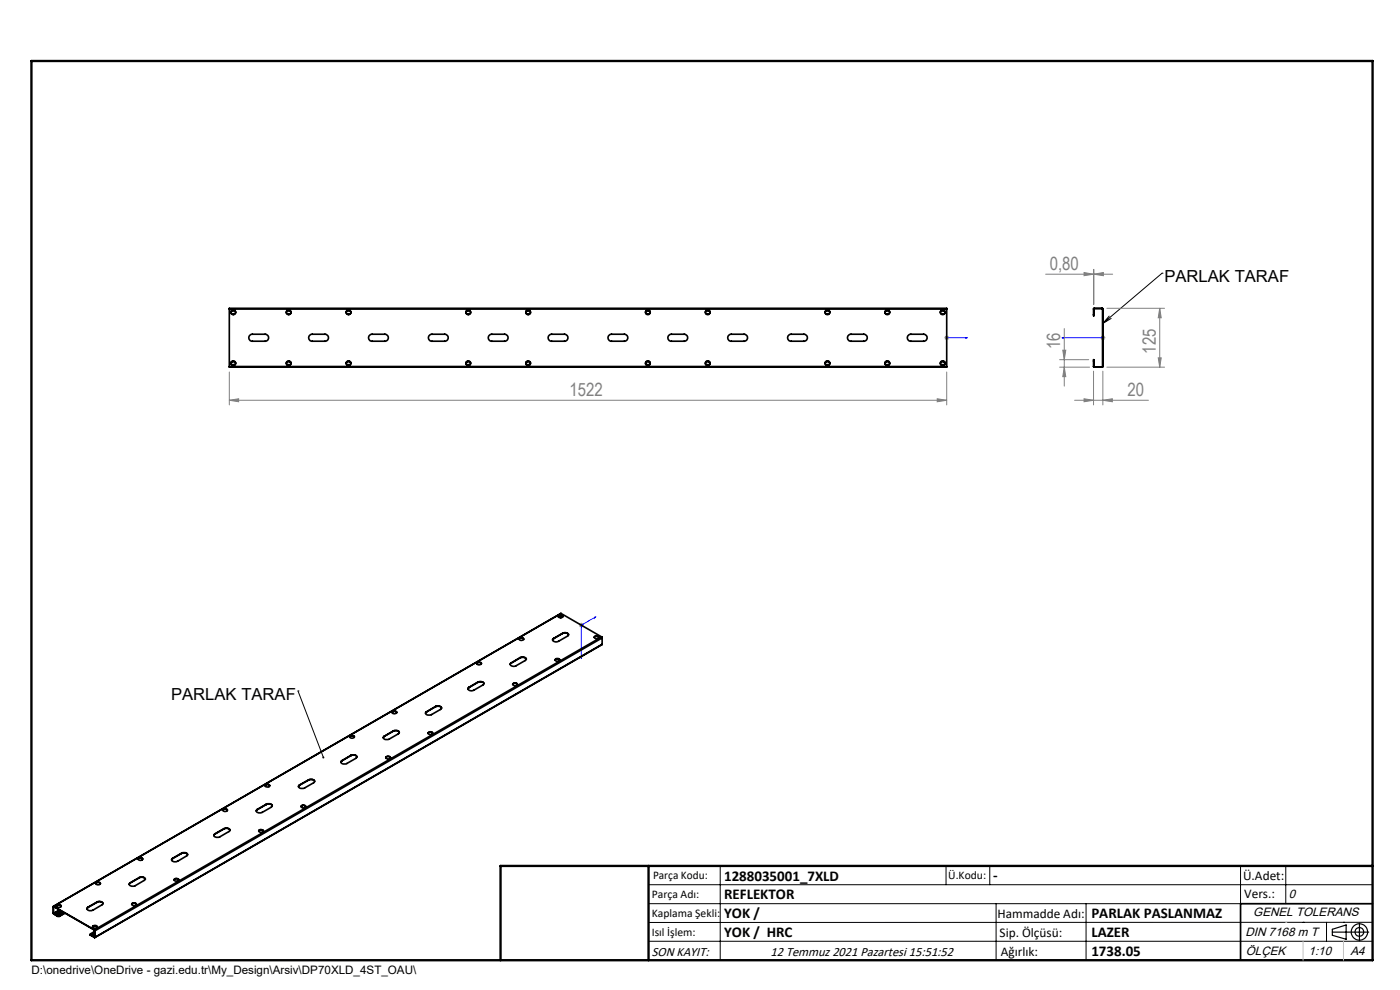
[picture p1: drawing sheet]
<svg xmlns="http://www.w3.org/2000/svg" width="297mm" height="210mm" viewBox="0 0 297 210" stroke-linecap="round" stroke-linejoin="round" font-family="sans-serif">
<g fill="none" stroke="#000" stroke-width=".25">
<path d="M282.6 197.7h7.8M282.6 197.1l3-.9v3l-3-.8zM288.4 195.8v3.8M106.2 203.7h185"/>
<circle cx="288.4" cy="197.7" r="1.74"/>
<circle cx="288.4" cy="197.7" r=".93"/>
</g>
<path d="M200.7 71.6h.2zM200.8 71.6h.1M200.8 71.6h4.4M205.2 71.6h-.4h.4M225.3 71.6h.4h-.4M225.3 71.6h8.7M233.9 71.6h.2zM234 71.6h.1M123.3 139.4l.1-.1-.1 .4zM126.1 130.9l.3-.1-.3 .3zM126.4 130.8l-3.1 1.8v7.1" fill="none" stroke="#00f" stroke-width=".21"/>
<g fill="none" stroke="#808080" stroke-width=".21">
<path d="M221.8 58.2h14.2M230 57.8l2 .4-2 .3zM232 57.1v7.4M232.1 58.2l2-.4v.7zM232.1 57.1v7.4M48.6 78.9v7M200.3 71.6h1M200.5 71.3l.7 .7M200.8 71.1v1M200.8 78.9v7M201.2 71.3l-.7 .7M224.8 76.3h6.2"/>
<path d="M224.8 77.9h6.3M225.5 74.3h.6l-.3 2zM225.8 77.9l.3 2h-.6zM225.8 69.7v12.2M232 78.7v7.2M233.5 71.6h1M233.6 71.3l.7 .7M234 71.1v1M234 78.7v7.2M234.3 71.3l-.7 .7M234.8 77.9h12.3M234.8 65.4h12.3"/>
<path d="M245.7 75.9h.6l-.3 2zM246 65.4v12.5M246 65.4l.3 2h-.6zM48.6 84.9l2-.3v.6zM48.6 84.9h152.2M198.8 84.6l2 .3-2 .3zM228 84.9h15.6M230 84.6l2 .3-2 .3zM234 84.9l2-.3v.6zM122.8 132.6h1M123 132.2l.7 .8M123.3 132.1v1"/>
<path d="M123.7 132.2l-.7 .8"/>
</g>
<g fill="none" stroke="#000" stroke-width=".21">
<path d="M246.5 58h.1M246.5 58l-12.5 10.6M235.3 67.1l-1.3 1.5M235.7 67.5l-1.7 1.1M63.2 146.6h.1M63.2 146.6l5.4 14.1M137.6 187.7h153.6M137.6 191.7h153.6M137.6 199.7h153.6M152.8 183.7v20M200.7 183.7v4M210 183.7v4"/>
<path d="M211.3 191.7v12M230.4 191.7v12M263.2 183.7v20M272.8 183.7v8M276.4 195.6h.1M281.4 195.6v4.1M285 195.6h.1M291.2 195.6l-153.6 .1"/>
</g>
<path d="M291.2 191.7h-28v12" fill="none" stroke="#000" stroke-width=".35"/>
<path d="M6.7 12.9h284.5v190.8h-284.5zM137.6 183.7v20M291.2 183.7h-185v20" fill="none" stroke="#000" stroke-width=".5"/>
<path d="M276.4 199.7v4M285 199.7v4" fill="none" stroke="#c0c0c0" stroke-width=".21"/>
<path d="M272.8 195.6h.1" fill="none" stroke="#c0c0c0" stroke-width=".25"/>
<path d="M68.4 160.5h.3a.2 .2 0 0 1 .1 .1 .2 .2 0 0 1-.1 .3l-.1-.2 .1 .2a.22 .22 0 0 1-.3-.1 .22 .22 0 0 1 0-.3z" fill="#000"/>
<g fill="#00f">
<path d="M204.8 71.6h.4zM200.7 71.6h.2z"/>
<path d="M126.1 130.9v.2l.3-.3zM123.3 139.4v.3l.1-.4z"/>
<path d="M233.9 71.6h.2zM225.3 71.6h.4z"/>
</g>
<g fill="#808080">
<path d="M232.1 58.2l2-.4v.7zM230 57.8l2 .4-2 .3z"/>
<path d="M48.6 84.9l2-.3v.6zM198.8 84.6l2 .3-2 .3z"/>
<path d="M234 84.9l2-.3v.6zM230 84.6l2 .3-2 .3z"/>
<path d="M225.5 74.3h.6l-.3 2zM225.8 77.9l.3 2h-.6z"/>
<path d="M245.7 75.9h.6l-.3 2zM246 65.4l.3 2h-.6z"/>
</g>
<g fill="none" stroke="#000" stroke-width=".35">
<path d="M48.6 77.7v.2h152.2v-.2M48.6 65.5v-.1h152.2v.1M48.6 65.5v12.2M48.6 65.5h152.2M48.6 77.7h152.2M49.1 66l.6-.1a.32 .32 0 0 1 .3 .3 .32 .32 0 0 1-.3 .4l-.6-.1zM49.1 76.8l.6-.1a.32 .32 0 0 1 .3 .3 .32 .32 0 0 1-.3 .4l-.6-.1zM53.1 71.1l.3-.2h2.8a.74 .74 0 0 1 .8 .7 .74 .74 0 0 1-.8 .8h-2.6a.73 .73 0 0 1-.8-.5 .73 .73 0 0 1 .3-.8zM60.8 66.1l.6-.2a.32 .32 0 0 1 .3 .3 .32 .32 0 0 1-.3 .4l-.5-.1zM60.9 76.8l.5-.1a.32 .32 0 0 1 .3 .3 .32 .32 0 0 1-.3 .4l-.6-.2zM65.8 71.1l.3-.2h2.8a.74 .74 0 0 1 .8 .7 .74 .74 0 0 1-.8 .8h-2.6a.73 .73 0 0 1-.8-.5 .73 .73 0 0 1 .3-.8zM73.5 66.1l.6-.2a.32 .32 0 0 1 .3 .3 .32 .32 0 0 1-.3 .4l-.5-.1z"/>
<path d="M73.6 76.8l.5-.1a.32 .32 0 0 1 .3 .3 .32 .32 0 0 1-.3 .4l-.6-.2zM78.5 71.1l.3-.2h2.8a.74 .74 0 0 1 .8 .7 .74 .74 0 0 1-.8 .8h-2.6a.73 .73 0 0 1-.8-.5 .73 .73 0 0 1 .3-.8zM91.2 71.1l.3-.2h2.8a.74 .74 0 0 1 .8 .7 .74 .74 0 0 1-.8 .8h-2.6a.73 .73 0 0 1-.8-.5 .73 .73 0 0 1 .3-.8zM98.9 66.1l.6-.2a.32 .32 0 0 1 .3 .3 .32 .32 0 0 1-.3 .4l-.5-.1zM99 76.8l.5-.1a.32 .32 0 0 1 .3 .3 .32 .32 0 0 1-.3 .4l-.6-.2zM103.9 71.1l.3-.2h2.8a.74 .74 0 0 1 .8 .7 .74 .74 0 0 1-.8 .8h-2.6a.73 .73 0 0 1-.8-.5 .73 .73 0 0 1 .3-.8zM111.6 66.1l.6-.2a.32 .32 0 0 1 .3 .3 .32 .32 0 0 1-.3 .4l-.5-.1zM111.7 76.8l.5-.1a.32 .32 0 0 1 .3 .3 .32 .32 0 0 1-.3 .4l-.6-.2zM116.5 71.2l.4-.3h2.8a.74 .74 0 0 1 .8 .7 .74 .74 0 0 1-.8 .8h-2.6a.73 .73 0 0 1-.7-.4 .73 .73 0 0 1 .1-.8zM129.2 71.2l.4-.3h2.8a.74 .74 0 0 1 .8 .7 .74 .74 0 0 1-.8 .8h-2.6a.73 .73 0 0 1-.7-.4 .73 .73 0 0 1 .1-.8zM137 66.1l.6-.2a.32 .32 0 0 1 .3 .3 .32 .32 0 0 1-.3 .4l-.5-.1zM137.1 76.8l.5-.1a.32 .32 0 0 1 .3 .3 .32 .32 0 0 1-.3 .4l-.6-.2z"/>
<path d="M141.9 71.2l.4-.3h2.8a.74 .74 0 0 1 .8 .7 .74 .74 0 0 1-.8 .8h-2.6a.73 .73 0 0 1-.7-.4 .73 .73 0 0 1 .1-.8zM149.7 66.1l.6-.2a.32 .32 0 0 1 .3 .3 .32 .32 0 0 1-.3 .4l-.5-.1zM149.8 76.8l.5-.1a.32 .32 0 0 1 .3 .3 .32 .32 0 0 1-.3 .4l-.6-.2zM154.6 71.2l.4-.3h2.8a.74 .74 0 0 1 .8 .7 .74 .74 0 0 1-.8 .8h-2.6a.73 .73 0 0 1-.7-.4 .73 .73 0 0 1 .1-.8zM167.3 71.2l.4-.3h2.8a.74 .74 0 0 1 .8 .7 .74 .74 0 0 1-.8 .8h-2.6a.73 .73 0 0 1-.7-.4 .73 .73 0 0 1 .1-.8zM175.2 66l.5-.1a.32 .32 0 0 1 .3 .3 .32 .32 0 0 1-.3 .4l-.5-.1zM175.2 76.8l.5-.1a.32 .32 0 0 1 .3 .3 .32 .32 0 0 1-.3 .4l-.5-.1zM180 71.2l.4-.3h2.8a.74 .74 0 0 1 .8 .7 .74 .74 0 0 1-.8 .8h-2.6a.73 .73 0 0 1-.7-.4 .73 .73 0 0 1 .1-.8zM187.9 66l.5-.1a.32 .32 0 0 1 .3 .3 .32 .32 0 0 1-.3 .4l-.5-.1zM187.9 76.8l.5-.1a.32 .32 0 0 1 .3 .3 .32 .32 0 0 1-.3 .4l-.5-.1zM192.7 71.2l.4-.3h2.8a.74 .74 0 0 1 .8 .7 .74 .74 0 0 1-.8 .8h-2.6a.73 .73 0 0 1-.7-.4 .73 .73 0 0 1 .1-.8zM199.6 66l.6-.1a.32 .32 0 0 1 .3 .3 .32 .32 0 0 1-.3 .4l-.6-.1z"/>
<path d="M199.6 76.8l.6-.1a.32 .32 0 0 1 .3 .3 .32 .32 0 0 1-.3 .4l-.6-.1zM200.8 65.5v12.2M232 66.7v.3l.1-.3M232 76.6v-.3l.1 .3M232 77.7l.1 .2M232 65.5h.1M232 77.7h.1M232 66.7h.1M232 65.5v1.2M232 76.6v1.1M232 76.6h.1M232.1 77.7v.1"/>
<path d="M232.1 65.5v1.2M232.1 76.6v1.1M232.1 65.4l-.1 .1M232.1 65.5h.1M232.1 77.9h1.7M232.1 65.4h1.7M232.1 65.4v.1M232.1 77.8v.1M232.1 65.5h1.7M232.1 77.8h1.7M233.8 65.5h.1M233.8 65.4l.2 .1"/>
<path d="M233.8 65.4v.1M233.8 77.8v.1M233.9 77.7l-.1 .1M233.9 65.5h.1M233.9 77.7h.1M233.9 65.5v12.2M234 77.7l-.2 .2M234 65.5v12.2M110.1 135.6l.1-.1a.59 .59 0 0 1 .9 .1M110.2 135.4a.45 .45 0 0 1 .6-.1 .45 .45 0 0 1 .2 .4 .49 .49 0 0 1-.5 .2 .49 .49 0 0 1-.3-.5zM110.3 139.5a.78 .78 0 0 1 1.3 .4l-2.1 1.3a.74 .74 0 0 1-.8 .2 .74 .74 0 0 1-.4-.7l.1-.1M110.3 139.6l.2-.1a.89 .89 0 0 1 1.2 .3"/>
<path d="M110.3 139.5l-1.9 1.1M110.3 139.5v.1M110.3 139.6l-1.9 1.1M117.4 135.5l-.2 .2M117.4 135.4v.1M117.8 139.9l.1-.2a.41 .41 0 0 1 .6 0 .41 .41 0 0 1 .1 .5 .47 .47 0 0 1-.5 .1 .47 .47 0 0 1-.3-.4zM118.4 130.8l.3-.2a.54 .54 0 0 1 .7 .2M118.5 130.6l.2-.1a.44 .44 0 0 1 .4 0 .44 .44 0 0 1 .3 .4 .57 .57 0 0 1-1-.2zM119 130.6v.4M119 130.1l-107.7 62.2M119 130.1l-107.6 62.2M119 130.1l8.6 5"/>
<path d="M119.3 134.3a.74 .74 0 0 1 1.3 .5l-2.1 1.2a.74 .74 0 0 1-.8 .2 .74 .74 0 0 1-.4-.6l.1-.2M119.3 134.4a.91 .91 0 0 1 1.3 .2M119.3 134.3l-1.9 1.1M119.3 134.3v.1M119.3 134.4l-1.9 1.1M126 135.2a.62 .62 0 0 1 1 0M126.1 135.1l.2-.2a.44 .44 0 0 1 .5 0 .44 .44 0 0 1 .2 .4 .53 .53 0 0 1-.5 .2 .53 .53 0 0 1-.4-.4zM127.6 135.1l.1 .2M127.6 135.1l-107.6 62.1M127.7 136.7l-107.6 62.2M127.7 135.3l-107.6 62.1M127.7 135.3v1.4"/>
<path d="M127.7 136.7l-107.6 62.1M74.2 156.3a.57 .57 0 0 1 1 0M74.3 156.1l.1-.1a.47 .47 0 0 1 .7 .4 .48 .48 0 0 1-.5 .2 .48 .48 0 0 1-.3-.4zM81.5 156.2l-.2 .3M81.5 156.2h.1M83.2 151.2a.57 .57 0 0 1 1 0M83.2 151a.53 .53 0 0 1 .6-.2 .53 .53 0 0 1 .3 .4 .51 .51 0 0 1-.5 .2 .51 .51 0 0 1-.4-.4zM83.4 155h.1a.73 .73 0 0 1 1.2 .5l-2.3 1.3a.69 .69 0 0 1-1-.5l.1-.1M83.4 155.1l.1-.1a.86 .86 0 0 1 1.2 .4M83.4 155l-1.9 1.2M83.4 155.1l-1.9 1.1M83.4 155v.1"/>
<path d="M90.5 151l-.2 .3M90.5 151h.1M90.8 155.6a.57 .57 0 0 1 1 0M90.9 155.4l.1-.1a.43 .43 0 0 1 .5-.1 .43 .43 0 0 1 .3 .5l-.3 .1a.39 .39 0 0 1-.4 0 .39 .39 0 0 1-.2-.4zM92.4 149.9a.74 .74 0 0 1 1.2 .4l-2.2 1.4a.73 .73 0 0 1-1.1-.6l.2-.1M92.4 149.9h.1a.9 .9 0 0 1 1.2 .3M92.4 149.9l-1.9 1.1M92.4 149.9h.1M99.5 145.9l-.2 .2M99.5 145.8v.1M101.1 140.7l.3-.2a.44 .44 0 0 1 .5 0 .44 .44 0 0 1 .2 .4 .56 .56 0 0 1-1-.2zM101.1 140.8a.57 .57 0 0 1 1 0"/>
<path d="M101.4 144.7a.76 .76 0 0 1 1.2 .4l-2.1 1.3a.72 .72 0 0 1-.7 .2 .72 .72 0 0 1-.5-.7l.2-.1M101.4 144.7h.1a.84 .84 0 0 1 1.2 .3M101.4 144.7l-1.9 1.1M101.4 144.7h.1M101.4 144.7l-1.9 1.2M108.4 140.7l-.2 .2M108.4 140.6v.1M108.8 145.2a.57 .57 0 0 1 .9 0M108.8 145.1l.2-.2a.39 .39 0 0 1 .5-.1 .39 .39 0 0 1 .1 .6 .49 .49 0 0 1-.8-.3zM117.8 140a.57 .57 0 0 1 .9 0M45.6 176.9l-.2 .3M45.6 176.9h.1"/>
<path d="M47.2 171.9l.1-.1a.67 .67 0 0 1 1 .1M47.3 171.7a.5 .5 0 0 1 .5-.2 .5 .5 0 0 1 .4 .5 .53 .53 0 0 1-.5 .1 .53 .53 0 0 1-.4-.4zM47.5 175.8l.1-.1a.73 .73 0 0 1 1.2 .5l-2.3 1.3a.73 .73 0 0 1-1.1-.4l.2-.2M47.5 175.9a.93 .93 0 0 1 1.3 .2M47.5 175.9l-1.9 1M47.5 175.8l-1.9 1.1M47.5 175.8v.1M54.6 171.8l-.2 .2M54.6 171.7v.1M54.9 176.3v-.1a.65 .65 0 0 1 1 .1M55 176.1l.1-.1a.47 .47 0 0 1 .7 .3 .55 .55 0 0 1-.9-.1zM56.2 166.7l.1-.1a.64 .64 0 0 1 .9 .1"/>
<path d="M56.3 166.5a.53 .53 0 0 1 .9 .2l-.2 .2a.47 .47 0 0 1-.7-.3zM56.5 170.6l.1-.1a.71 .71 0 0 1 1.1 .6l-2.2 1.3a.71 .71 0 0 1-1.1-.5l.2-.2M56.5 170.7l.1-.1a.84 .84 0 0 1 1.1 .3M56.5 170.6l-1.9 1.1M56.5 170.7l-1.9 1.1M56.5 170.6v.1M63.5 166.6l-.2 .3M63.5 166.5v.1M63.9 171.1a.65 .65 0 0 1 1 0M63.9 170.9a.56 .56 0 0 1 .9 .3 .49 .49 0 0 1-.5 .2 .49 .49 0 0 1-.4-.5zM65.5 165.4h.1a.73 .73 0 0 1 1.1 .5l-2.2 1.3a.73 .73 0 0 1-1.1-.5l.1-.2M65.5 165.5l.1-.1a.86 .86 0 0 1 1.1 .4"/>
<path d="M65.5 165.4l-2 1.1M65.5 165.4v.1M65.5 165.5l-2 1.1M72.5 161.4l-.2 .3M72.5 161.4h.1M74.4 160.2h.2a.69 .69 0 0 1 1.1 .5l-2.3 1.3a.71 .71 0 0 1-1-.5l.1-.1M74.4 160.3l.2-.1a.8 .8 0 0 1 1.1 .4M74.4 160.3l-1.9 1.1M74.4 160.2l-1.9 1.2M74.4 160.2v.1M81.8 160.6a.49 .49 0 0 1 .6-.2 .49 .49 0 0 1 .4 .5 .56 .56 0 0 1-1-.3zM81.8 160.8a.57 .57 0 0 1 1 0"/>
<path d="M11.3 193.7l.1 .2M11.3 192.3l.1 .1M11.3 192.3v1.4M11.3 193.7h.1M11.4 193.7v.1M11.4 192.4v1.3M11.4 192.3h-.1M11.4 192.3v.1M11.4 192.3l8.6 4.9M11.4 192.3l8.6 5M11.4 192.3h.1M11.4 193.8v.1"/>
<path d="M11.4 193.8l.8 .5M11.4 193.9l.8 .5M12 192.2v-.1a.63 .63 0 0 1 1 .1M12.1 192a.5 .5 0 0 1 .5-.1 .5 .5 0 0 1 .3 .4l-.2 .1a.39 .39 0 0 1-.5 .1 .39 .39 0 0 1-.1-.5zM12.1 193.8v.1M12.1 193.7v.1M12.2 194.3h.4M12.2 194.4h.4M12.2 194.3v.1M12.4 193.6a.26 .26 0 0 1 .3-.1 .26 .26 0 0 1 .1 .3l-.5 .2-.2-.1v-.2M12.4 193.6h.3l.2 .1M12.4 193.6l-.3 .1"/>
<path d="M12.4 193.6h.1M12.4 193.6l-.3 .2M12.6 193l-1.2 .7M12.6 194.3v.1M12.7 193.1l-1.3 .7M13.7 193.7l-1.1 .6M13.8 193.7l-1.2 .7M18.7 192.5l-.2 .3M18.7 192.4v.1M19.1 198.2l.1 .2M19.2 198.4l.8 .5M19.2 198.3v.1"/>
<path d="M19.2 198.3l.8 .5M19.6 196.6a.65 .65 0 0 1 1 0M19.7 196.5l.1-.1a.43 .43 0 0 1 .5-.1 .43 .43 0 0 1 .2 .5h-.1a.44 .44 0 0 1-.5 .1 .44 .44 0 0 1-.2-.4zM19.8 198.1l-.1 .2 .4 .1M19.8 198.2l-.1 .1M19.8 198.1v.1M20 197.2l.1 .2M20 197.3l.1 .1M20 197.2v.1M20 198l-.2 .1M20.1 198.8h-.1M20.1 197.6l-.9 .5v.2"/>
<path d="M20.1 197.4l-.1 1.5M20.1 197.4h.1M20.1 198.8h.1M20.1 197.9l-.1 .1M20.1 198l-.3 .2M20.1 198.8l-.1 .1M20.1 197.4v1.4M20.3 187.4h.1a.64 .64 0 0 1 .9 0M20.4 187.3a.48 .48 0 0 1 .5-.2 .48 .48 0 0 1 .3 .4 .51 .51 0 0 1-.5 .2 .51 .51 0 0 1-.3-.4zM20.6 191.3a.74 .74 0 0 1 .7-.1 .74 .74 0 0 1 .5 .6l-2.1 1.3a.74 .74 0 0 1-1.2-.5l.2-.2M20.6 191.4a.91 .91 0 0 1 1.2 .3M20.6 191.3l-1.9 1.1"/>
<path d="M20.6 191.3v.1M20.6 191.4l-1.9 1.1M27.6 187.3l-.2 .3M27.6 187.2v.1M27.9 191.8h.1a.61 .61 0 0 1 .9 0M28 191.7a.46 .46 0 0 1 .6-.2 .46 .46 0 0 1 .3 .5h-.1a.44 .44 0 0 1-.6 .1 .44 .44 0 0 1-.2-.4zM29.3 182.2a.63 .63 0 0 1 1 0M29.4 182a.5 .5 0 0 1 .5-.1 .5 .5 0 0 1 .3 .4 .53 .53 0 0 1-.5 .2 .53 .53 0 0 1-.4-.4zM29.5 186.2l.2-.1a.81 .81 0 0 1 1.1 .4l-2.1 1.4a.76 .76 0 0 1-1.3-.5l.2-.2M29.5 186.2a.96 .96 0 0 1 1.3 .3M29.5 186.2l-1.9 1M29.5 186.2l-1.9 1.1"/>
<path d="M29.5 186.2h.1M36.6 182.1l-.2 .3M36.6 182.1h.1M36.9 186.5a.54 .54 0 0 1 .6-.2 .54 .54 0 0 1 .4 .4l-.2 .2a.51 .51 0 0 1-.8-.4zM36.9 186.6a.65 .65 0 0 1 1 0M38.5 181l.2-.1a.71 .71 0 0 1 1.1 .5l-2.3 1.3a.71 .71 0 0 1-1.1-.5l.2-.1M38.5 181a.91 .91 0 0 1 1.3 .3M38.5 181l-1.9 1.1M38.5 181h.1"/>
<circle cx="49.5" cy="77" r=".5"/>
<circle cx="49.5" cy="66.2" r=".5"/>
<circle cx="61.2" cy="66.2" r=".5"/>
<circle cx="61.2" cy="77" r=".49"/>
<circle cx="73.9" cy="66.2" r=".5"/>
<circle cx="73.9" cy="77" r=".49"/>
<circle cx="99.3" cy="66.2" r=".5"/>
<circle cx="99.3" cy="77" r=".49"/>
<circle cx="112" cy="66.2" r=".5"/>
<circle cx="112" cy="77" r=".49"/>
<circle cx="137.4" cy="77" r=".5"/>
<circle cx="137.4" cy="66.2" r=".49"/>
<circle cx="150.1" cy="77" r=".5"/>
<circle cx="150.1" cy="66.2" r=".49"/>
<circle cx="175.5" cy="77" r=".5"/>
<circle cx="175.5" cy="66.2" r=".49"/>
<circle cx="188.2" cy="77" r=".5"/>
<circle cx="188.2" cy="66.2" r=".49"/>
<circle cx="200" cy="77" r=".5"/>
<circle cx="200" cy="66.2" r=".5"/>
</g>
<g font-size="3.9" fill="#808080">
<text x="222.7" y="57.3">0,80</text>
<text x="224.9" y="74.1" transform="rotate(-90 224.9 74.1)">16</text>
<text x="245.2" y="75" transform="rotate(-90 245.2 75)">125</text>
<text x="120.8" y="84">1522</text>
<text x="239.2" y="84">20</text>
</g>
<g font-size="3.5">
<text x="247" y="59.8">PARLAK TARAF</text>
<text x="36.3" y="148.4">PARLAK TARAF</text>
</g>
<g font-size="3.2">
<text x="153.6" y="186.8">1288035001_7XLD</text>
<text x="153.6" y="190.8">REFLEKTOR</text>
<text x="210.7" y="186.6">-</text>
<text x="153.6" y="194.8">YOK /</text>
<text x="231.5" y="194.8">PARLAK PASLANMAZ</text>
<text x="153.6" y="198.8">YOK / HRC</text>
<text x="231.5" y="198.7">LAZER</text>
<text x="231.5" y="202.8">1738.05</text>
</g>
<g font-size="2.8">
<text x="263.7" y="186.7">Ü.Adet:</text>
<text x="263.9" y="190.5">Vers.:</text>
<text x="211.6" y="194.8">Hammadde Adı:</text>
<text x="138.3" y="202.8">SON KAYIT:</text>
<text x="163.5" y="202.8">12 Temmuz 2021 Pazartesi 15:51:52</text>
<text x="212.1" y="198.7">Sip. Ölçüsü:</text>
<text x="212.3" y="202.7">Ağırlık:</text>
</g>
<g font-size="2.6">
<text x="273.4" y="190.4">0</text>
<text x="265.9" y="194.4">GENEL TOLERANS</text>
<text x="264.2" y="198.5">DIN 7168 m T</text>
<text x="264.3" y="202.6">ÖLÇEK</text>
<text x="277.6" y="202.6">1:10</text>
<text x="286.5" y="202.6">A4</text>
</g>
<g font-size="2.5">
<text x="138.3" y="190.5">Parça Adı:</text>
<text x="138.5" y="186.5">Parça Kodu:</text>
<text x="201.2" y="186.5">Ü.Kodu:</text>
<text x="138.3" y="194.5">Kaplama Şekli:</text>
<text x="138.3" y="198.6">Isıl İşlem:</text>
<text x="6.7" y="206.7">D:\onedrive\OneDrive - gazi.edu.tr\My_Design\Arsiv\DP70XLD_4ST_OAU\</text>
</g>
</svg>
